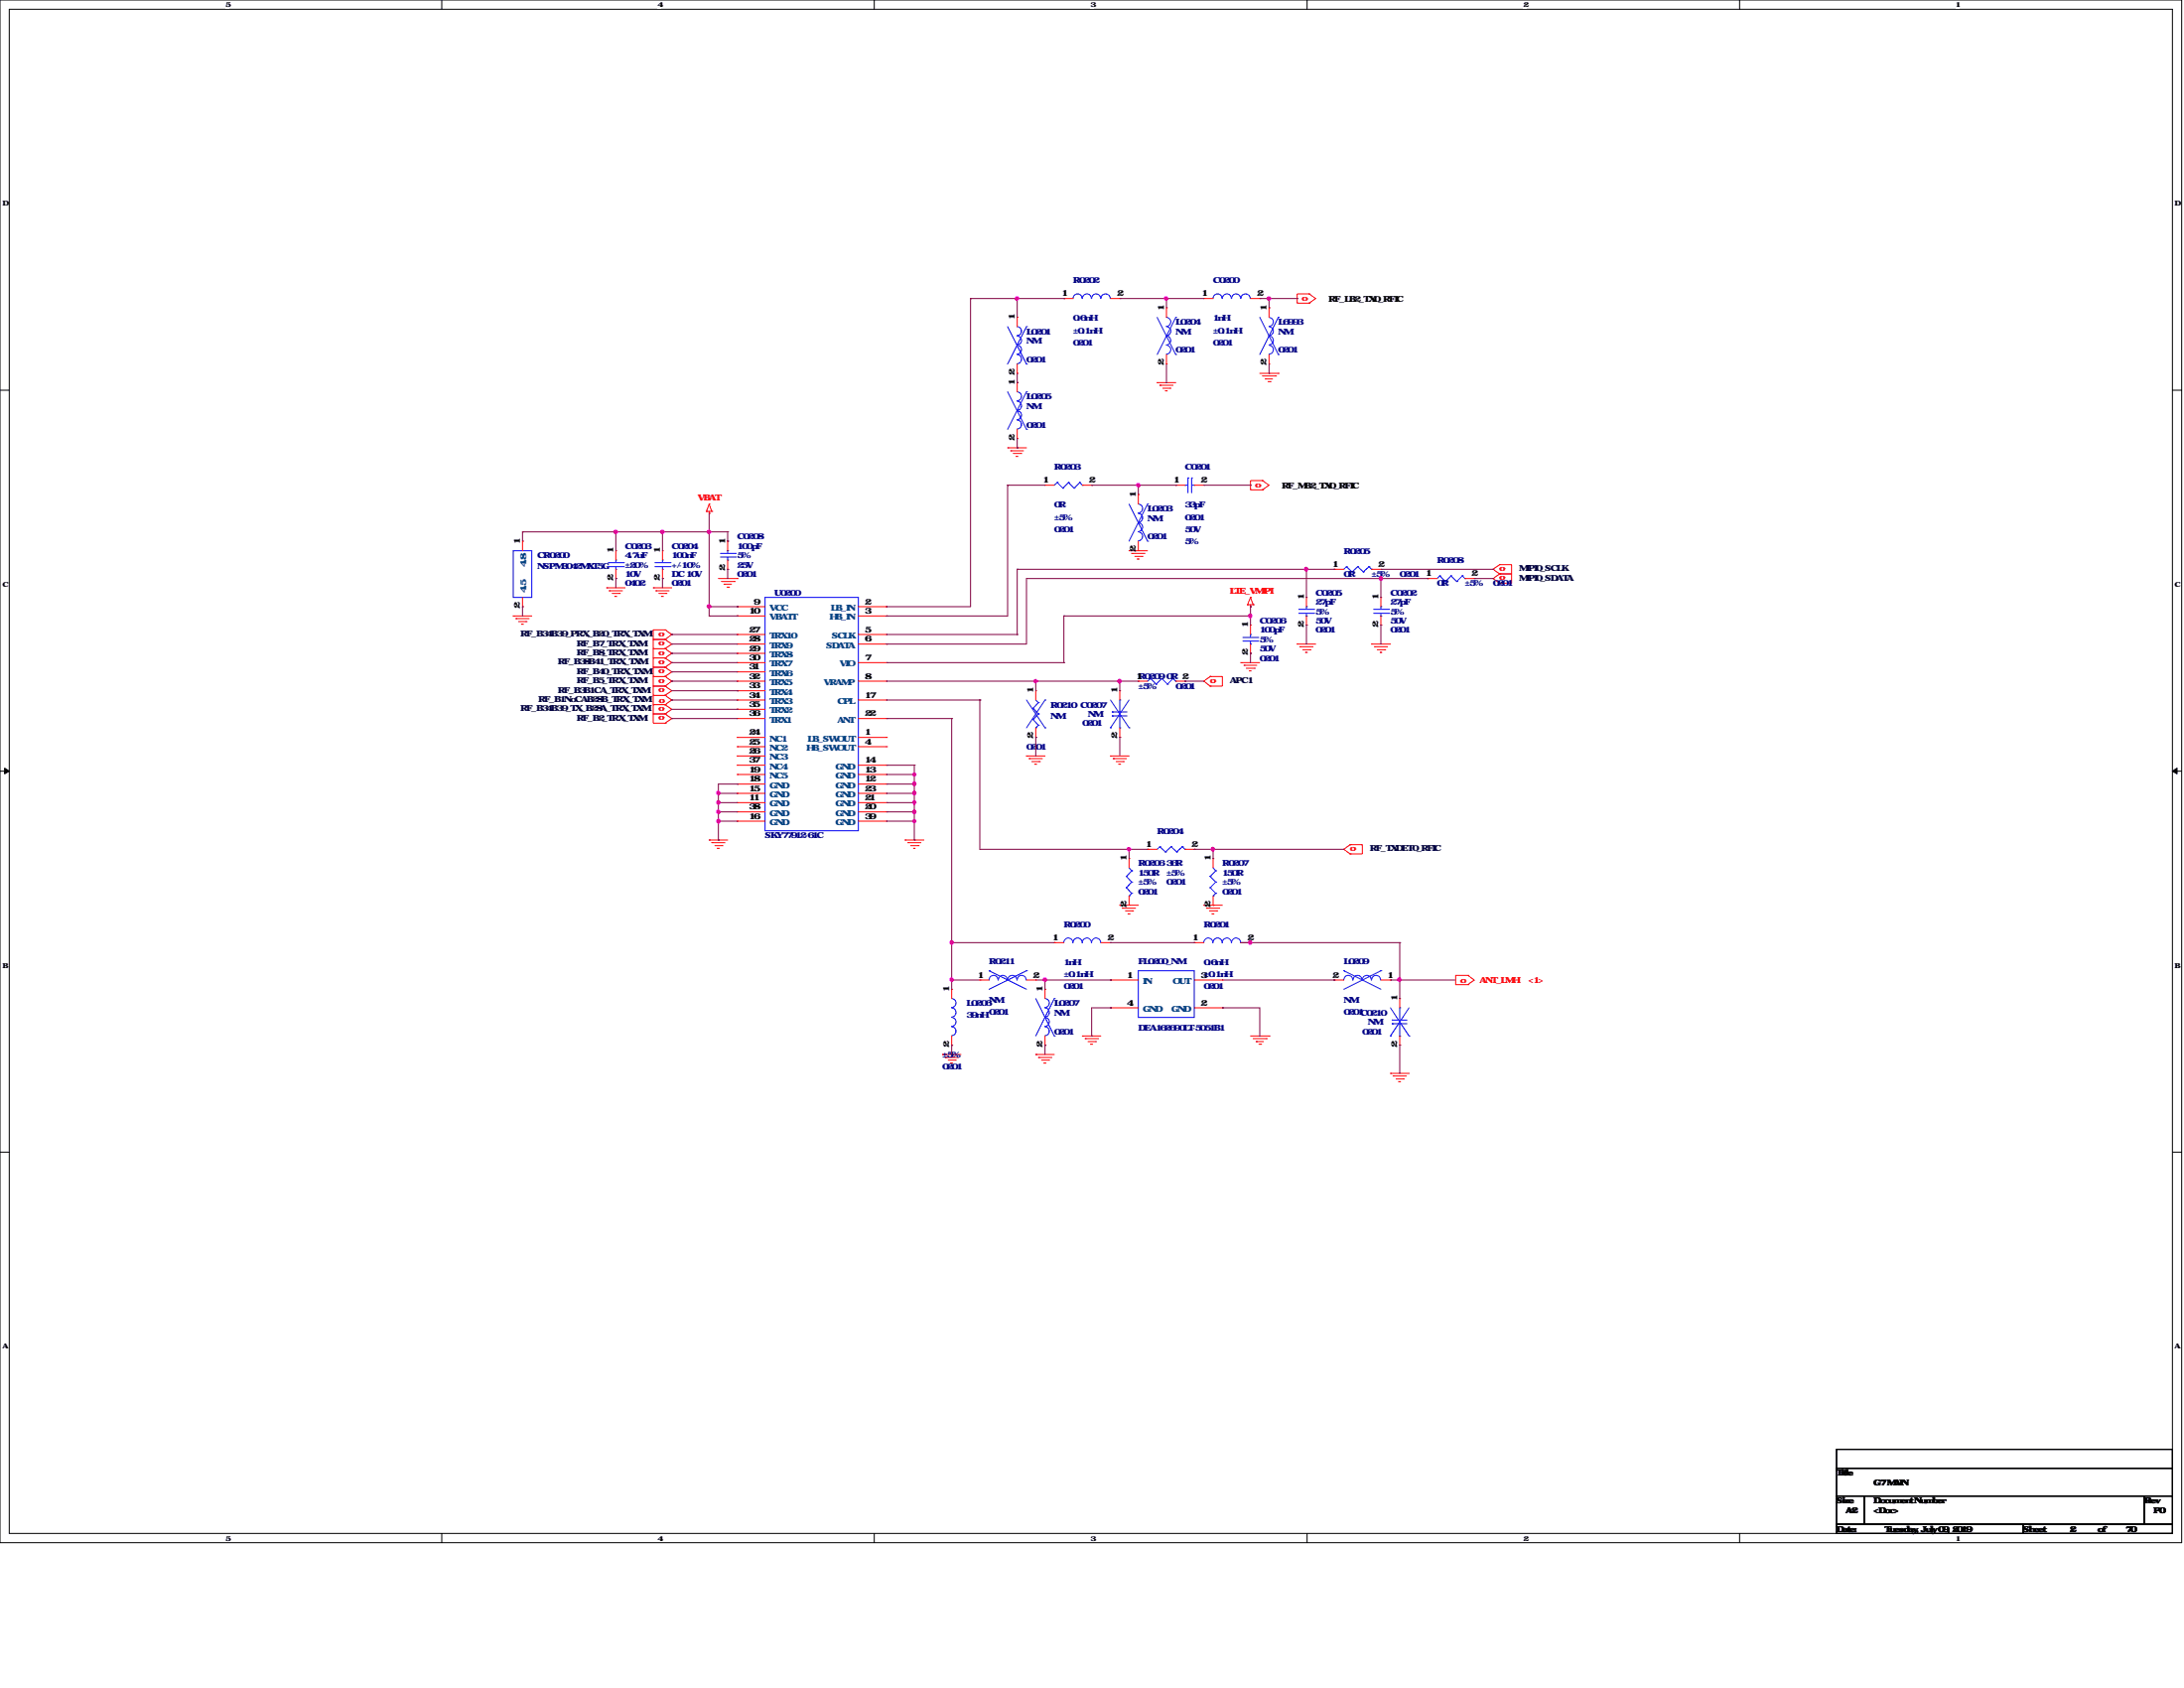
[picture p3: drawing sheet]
<svg xmlns="http://www.w3.org/2000/svg" width="279mm" height="216mm" viewBox="0 0 279 216" stroke-linecap="round" stroke-linejoin="round" font-family="sans-serif">
<path d="M0 0h279.1v197.3h-279.1zM1.2 1.2h276.7v194.9h-276.7z" fill="none" stroke="#000" stroke-width=".13"/>
<g fill="#fff">
<path d="M28.8 .1h.5v1h-.5z"/>
<path d="M28.8 196.3h.5v.9h-.5z"/>
</g>
<path d="M56.5 0v1.2M56.5 196.1v1.2" fill="none" stroke="#000" stroke-width=".13"/>
<g fill="#fff">
<path d="M84.2 .1h.4v1h-.4z"/>
<path d="M84.2 196.3h.4v.9h-.4z"/>
</g>
<path d="M111.8 0v1.2M111.8 196.1v1.2" fill="none" stroke="#000" stroke-width=".13"/>
<g fill="#fff">
<path d="M139.5 .1h.5v1h-.5z"/>
<path d="M139.5 196.3h.5v.9h-.5z"/>
</g>
<path d="M167.2 0v1.2M167.2 196.1v1.2" fill="none" stroke="#000" stroke-width=".13"/>
<g fill="#fff">
<path d="M194.9 .1h.4v1h-.4z"/>
<path d="M194.9 196.3h.4v.9h-.4z"/>
</g>
<path d="M222.5 0v1.2M222.5 196.1v1.2" fill="none" stroke="#000" stroke-width=".13"/>
<g fill="#fff">
<path d="M250.2 .1h.5v1h-.5z"/>
<path d="M250.2 196.3h.5v.9h-.5z"/>
<path d="M.3 25.5h.6v1h-.6z"/>
<path d="M278.2 25.5h.6v1h-.6z"/>
<path d="M.3 74.3h.6v.9h-.6z"/>
<path d="M278.2 74.3h.6v.9h-.6z"/>
</g>
<path d="M0 49.9h1.2M277.9 49.9h1.2" fill="none" stroke="#000" stroke-width=".13"/>
<g fill="#fff">
<path d="M.3 123h.5v1h-.5z"/>
<path d="M278.2 123h.6v1h-.6z"/>
</g>
<path d="M0 98.6h1.2M277.9 98.6h1.2" fill="none" stroke="#000" stroke-width=".13"/>
<path d="M.6 98.3l.6 .3-.6 .4zM277.9 98.6l.6-.3v.7z" fill="#000" stroke="#000" stroke-width=".13"/>
<g fill="#fff">
<path d="M.3 171.7h.5v1h-.5z"/>
<path d="M278.2 171.7h.6v1h-.6z"/>
</g>
<path d="M0 147.4h1.2M277.9 147.4h1.2M234.9 185.4h43v2.4h-43zM234.9 187.8h43v3.5h-43zM234.9 191.3h3.6v3.6h-3.6zM234.9 194.9h23.9v1.2h-23.9zM238.5 191.3h35.8v3.6h-35.8zM258.8 194.9h19.1v1.2h-19.1zM274.3 191.3h3.6v3.6h-3.6z" fill="none" stroke="#000" stroke-width=".13"/>
<g fill="none" stroke="#f00" stroke-width=".13">
<path d="M136.1 38.2h.1M136.1 38.2h1.2M142.1 38.2h1.2M143.3 38.2h.1M149.2 39.4h.1M149.2 39.4v1.2M154 38.2h.1M154 38.2h1.2M160 38.2h1.2M161.2 38.2h.1M162.3 39.4h.1M162.3 39.4v1.2"/>
<path d="M167.5 37.6h.1M167.5 38.8h.1M167.5 37.6h-1.6v1.2h1.6M167.5 37.6l.8 .6-.8 .6M128.9 57.3h.1M128.9 57.3h2.4M129.3 57.7h.1M129.3 57.7h1.6M129.6 58h1M130 58.4h.1M130 58.4h.2M130.1 40.6h.1"/>
<path d="M130.1 47.8h.1M130.1 48.9h.1M130.1 56.1h.1M130.1 40.6v1.2M130.1 46.6v1.2M130.1 48.9v1.2M130.1 54.9v1.2M130.6 58h.1M148 48.9h.1M148 48.9h2.4M148.4 49.3h.1M148.4 49.3h1.7"/>
<path d="M148.8 49.7h.9M149.1 50h.1M149.1 50h.3M149.2 46.6h.1M149.2 45.3v1.3M149.7 49.7h.1M161.2 47.8h2.3M161.5 48.1h1.7M161.9 48.5h.1M161.9 48.5h.9M162.2 48.8h.3M162.3 46.6h.1"/>
<path d="M162.3 45.3v1.3M162.5 48.8h.1M163.2 48.1h.1M163.5 47.8h.1M65.7 78.8h.1M65.7 78.8h2.3M66 79.1h.1M66 79.1h1.7M66.4 79.5h.9M66.7 79.8h.1M66.7 79.8h.3M66.8 69.2h.1"/>
<path d="M66.8 77.6h.1M66.8 69.2v1.2M66.8 76.4v1.2M67.3 79.5h.1M77.6 75.2h.1M77.6 75.2h2.4M77.9 75.6h.1M77.9 75.6h1.7M78.3 75.9h.9M78.7 76.3h.1M78.7 76.3h.2M78.8 70.4h.1"/>
<path d="M78.8 74h.1M78.8 70.4v1.2M78.8 72.8v1.2M79.2 75.9h.1M83.6 75.2h.1M83.6 75.2h2.3M83.9 75.6h.1M83.9 75.6h1.7M84.3 75.9h.9M84.6 76.3h.1M84.6 76.3h.3M84.8 70.4h.1"/>
<path d="M84.8 74h.1M84.8 70.4v1.2M84.8 72.8v1.2M85.2 75.9h.1M90.4 65.4h.1M90.4 65.4h.7M90.7 65.7h.1M90.7 64.5h.1M90.7 65.4v.3M90.7 64.5l.4 .9M90.7 64.5l-.3 .9M91.1 65.4h.1"/>
<path d="M91.9 74h2.4M92.3 74.4h1.6M92.6 74.7h.1M92.6 74.7h1M93 75.1h.2M93.1 69.2h.1M93.1 72.8h.1M93.1 69.2v1.2M93.1 71.6v1.2M93.2 75.1h.1M93.9 74.4h.1M94.3 74h.1"/>
<path d="M94.3 77.6h.1M94.3 78.8h.1M94.3 78.8h3.6M94.3 77.6h3.6M109.8 78.8h3.6M109.8 77.6h3.6M113.4 77.6h.1M113.4 78.8h.1M133.7 62.1h.1M133.7 62.1h1.2M138.5 62.1h1.2M139.7 62.1h.1"/>
<path d="M144.4 70.4h.1M144.4 70.4h2.4M144.8 70.8h.1M144.8 70.8h1.7M145.2 71.2h.9M145.5 71.5h.1M145.5 71.5h.3M145.6 63.2h.1M145.6 70.4h.1M145.6 63.2v1.3M145.6 69.2v1.2M146.1 71.2h.1"/>
<path d="M150.4 62.1h.1M150.4 62.1h1.2M152.8 62.1h1.2M154 62.1h.1M159.6 77.3h.1M159.6 77.3h.7M160 77.6h.1M160 76.4h.1M160 80h.1M160 77.3v.3M160 80v1.2M160 76.4l.3 .9"/>
<path d="M160 76.4l-.4 .9M160.3 77.3h.1M161.5 61.5h.1M161.5 62.7h.1M161.5 61.5h-1.5v1.2h1.5M161.5 61.5l.8 .6-.8 .6M167.1 76.4h.1M167.1 80h.1M167.1 76.4v1.2M167.1 78.8v1.2M170.7 72.8h.1M170.7 72.8h1.2"/>
<path d="M175.5 72.8h1.2M176.7 72.8h.1M176.7 76.4h.1M176.7 80h.1M176.7 76.4v1.2M176.7 78.8v1.2M182.6 74h.1M182.6 74h1.3M187.4 74h1.2M188.6 74h.1M191.9 73.4h.1M191.9 72.2h.1"/>
<path d="M191.9 72.2h1.5v1.2h-1.5M191.9 74.6h.1M191.9 73.4h1.5v1.2h-1.5M191.9 72.2l-.9 .6 .9 .6M191.9 73.4l-.9 .6 .9 .6M85.1 92.5h.1M85.1 91.3h.1M85.1 91.3h-1.5v1.2h1.5M85.1 88.9h.1M85.1 87.8h.1M85.1 87.8h-1.5v1.1h1.5M85.1 86.5h.1"/>
<path d="M85.1 86.5h-1.5v1.3h1.5M85.1 90.1h.1M85.1 88.9h-1.5v1.2h1.5M85.1 90.1h-1.5v1.2h1.5M85.1 85.3h.1M85.1 84.2h.1M85.1 84.2h-1.5v1.1h1.5M85.1 85.3h-1.5v1.2h1.5M85.1 83h.1M85.1 83h-1.5v1.2h1.5M85.1 81.8h.1M85.1 81.8h-1.5v1.2h1.5"/>
<path d="M85.1 80.6h.1M85.1 80.6h-1.5v1.2h1.5M85.1 91.3l.8 .6-.8 .6M85.1 87.8l.8 .5-.8 .6M85.1 86.5l.8 .6-.8 .7M85.1 88.9l.8 .6-.8 .6M85.1 90.1l.8 .6-.8 .6M85.1 84.2l.8 .6-.8 .5M85.1 85.3l.8 .6-.8 .6M85.1 83l.8 .6-.8 .6M85.1 81.8l.8 .6-.8 .6M85.1 80.6l.8 .6-.8 .6"/>
<path d="M94.3 90.7h.1M94.3 91.9h.1M94.3 87.1h.1M94.3 81.2h.1M94.3 83.6h.1M94.3 85.9h.1M94.3 97.9h.1M94.3 99.1h.1M94.3 94.3h.1M94.3 95.5h.1M94.3 96.7h.1M94.3 82.4h.1"/>
<path d="M94.3 84.8h.1M94.3 88.3h.1M94.3 89.5h.1M94.3 84.8h3.6M94.3 82.4h3.6M94.3 96.7h3.6M94.3 87.1h3.6M94.3 90.7h3.6M94.3 91.9h3.6M94.3 99.1h3.6M94.3 81.2h3.6M94.3 83.6h3.6"/>
<path d="M94.3 85.9h3.6M94.3 97.9h3.6M94.3 94.3h3.6M94.3 95.5h3.6M94.3 89.5h3.6M94.3 88.3h3.6M109.8 84.8h3.6M109.8 82.4h3.6M109.8 87.1h3.6M109.8 91.9h3.6M109.8 99.1h3.6M109.8 81.2h3.6"/>
<path d="M109.8 97.9h3.6M109.8 94.3h3.6M109.8 95.5h3.6M109.8 89.5h3.6M113.4 99.1h.1M113.4 84.8h.1M113.4 87.1h.1M113.4 94.3h.1M113.4 95.5h.1M113.4 81.2h.1M113.4 82.4h.1M113.4 89.5h.1"/>
<path d="M113.4 97.9h.1M113.4 91.9h.1M131.3 96.7h.1M131.3 96.7h2.4M131.7 97h.1M131.7 97h1.6M132 97.4h1M132.4 97.7h.1M132.4 97.7h.2M132.5 88.3h.1M132.5 94.3h.1M132.5 88.3v1.2"/>
<path d="M132.5 93.1v1.2M133 97.4h.1M142.1 96.7h.1M142.1 96.7h2.3M142.4 97h.1M142.4 97h1.7M142.8 97.4h.9M143.1 97.7h.1M143.1 97.7h.3M143.3 88.3h.1M143.3 94.3h.1M143.3 88.3v1.2"/>
<path d="M143.3 93.1v1.2M143.7 97.4h.1M145.6 87.1h.1M145.6 87.1h1.2M150.4 87.1h1.2M151.6 87.1h.1M154.8 87.8h.1M154.8 86.5h.1M154.8 86.5h1.6v1.3h-1.6M154.8 86.5l-.8 .6 .8 .7M158.7 84.8h.1M158.7 84.8h2.5"/>
<path d="M159.1 85.1h.1M159.1 85.1h1.7M159.5 85.5h.9M159.9 85.8h.1M159.9 85.8h.2M160 83.6h.1M160 82.4v1.2M160.4 85.5h.1M165.9 82.4h.1M165.9 82.4h2.4M166.3 82.7h.1M166.3 82.7h1.7"/>
<path d="M166.7 83.1h.9M167 83.4h.1M167 83.4h.3M167.6 83.1h.1M175.5 82.4h.1M175.5 82.4h2.4M175.9 82.7h.1M175.9 82.7h1.6M176.2 83.1h1M176.6 83.4h.1M176.6 83.4h.2M177.2 83.1h.1"/>
<path d="M90.7 107.4h.1M90.7 107.4h2.4M91.1 107.8h.1M91.1 107.8h1.7M91.4 108.2h1M91.8 108.5h.1M91.8 108.5h.2M92.4 108.2h.1M94.3 102.7h.1M94.3 101.5h.1M94.3 100.3h.1M94.3 103.8h.1"/>
<path d="M94.3 105h.1M94.3 102.7h3.6M94.3 100.3h3.6M94.3 101.5h3.6M94.3 103.8h3.6M94.3 105h3.6M109.8 102.7h3.6M109.8 100.3h3.6M109.8 101.5h3.6M109.8 103.8h3.6M109.8 105h3.6M113.4 100.3h.1"/>
<path d="M113.4 102.7h.1M113.4 105h.1M113.4 103.8h.1M113.4 101.5h.1M115.8 107.4h.1M115.8 107.4h2.4M116.2 107.8h.1M116.2 107.8h1.6M116.5 108.2h1M116.9 108.5h.1M116.9 108.5h.2M117.5 108.2h.1"/>
<path d="M143.3 115.8h.1M143.3 115.8h2.3M143.6 116.2h.1M143.6 116.2h1.7M144 116.5h.9M144.3 116.9h.1M144.3 116.9h.3M144.4 109.8h.1M144.4 115.8h.1M144.4 109.8v1.2M144.4 114.6v1.2M144.9 116.5h.1"/>
<path d="M146.8 108.6h.1M146.8 108.6h1.2M151.6 108.6h1.2M152.8 108.6h.1M154 115.8h.1M154 115.8h2.4M154.3 116.2h.1M154.3 116.2h1.7M154.7 116.5h1M155.1 116.9h.1M155.1 116.9h.2M155.2 109.8h.1"/>
<path d="M155.2 115.8h.1M155.2 109.8v1.2M155.2 114.6v1.2M155.7 116.5h.1M172.7 109.2h.1M172.7 108h.1M172.7 108h1.6v1.2h-1.6M172.7 108l-.8 .6 .8 .6M120.6 134.9h.1M120.6 134.9h2.3M120.9 135.3h.1M120.9 135.3h1.7"/>
<path d="M121.3 135.6h.9M121.6 136h.1M121.6 136h.3M121.8 126.5h.1M121.8 133.7h.1M121.8 126.5v1.2M121.8 132.5v1.2M122.2 135.6h.1M125.3 125.3h.1M125.3 125.3h1.2M131.3 125.3h1.2M132.5 134.9h.1"/>
<path d="M132.5 125.3h.1M132.5 134.9h2.4M132.8 135.3h.1M132.8 135.3h1.7M133.2 135.6h1M133.6 136h.1M133.6 136h.2M133.7 126.5h.1M133.7 133.7h.1M133.7 126.5v1.2M133.7 132.5v1.2M134.2 135.6h.1"/>
<path d="M134.9 120.6h.1M134.9 120.6h1.2M138.5 132.5h.1M138.5 132.5h2.3M138.8 132.8h.1M138.8 132.8h1.7M139.2 133.2h.9M139.5 133.6h.1M139.5 133.6h.3M140.1 133.2h.1M140.8 120.6h1.3M142.1 125.3h.1"/>
<path d="M142.1 128.9h.1M142.1 120.6h.1M142.1 125.3h3.5M142.1 128.9h3.5M152.8 120.6h.1M152.8 125.3h3.6M152.8 128.9h3.6M152.8 120.6h1.2M156.4 128.9h.1M156.4 125.3h.1M158.7 120.6h1.3M160 120.6h.1"/>
<path d="M160 132.5h2.3M160.3 132.8h1.7M160.7 133.2h.1M160.7 133.2h.9M161 133.6h.3M161.3 133.6h.1M162 132.8h.1M162.3 132.5h.1M170.7 125.3h.1M170.7 125.3h1.2M176.7 125.3h1.2M177.9 137.3h.1"/>
<path d="M177.9 125.3h.1M177.9 137.3h2.4M178.2 137.6h.1M178.2 137.6h1.7M178.6 138h.9M178.9 138.3h.1M178.9 138.3h.3M179.1 127.7h.1M179.1 133.7h.1M179.1 127.7v1.2M179.1 132.5v1.2M179.5 138h.1"/>
<path d="M187.8 124.8h.1M187.8 125.9h.1M187.8 124.8h-1.6v1.1h1.6M187.8 124.8l.8 .5-.8 .6"/>
</g>
<g fill="none" stroke="#00f" stroke-width=".13">
<path d="M138.4 38.2a.57 .57 0 0 0-.5-.6 .57 .57 0 0 0-.6 .6M139.6 38.2a.57 .57 0 0 0-.6-.6 .57 .57 0 0 0-.5 .6M140.8 38.2a.57 .57 0 0 0-.6-.6 .57 .57 0 0 0-.5 .6M142 38.2a.59 .59 0 0 0-.6-.6 .59 .59 0 0 0-.6 .6M156.3 38.2a.57 .57 0 0 0-.5-.6 .57 .57 0 0 0-.6 .6M157.5 38.2a.57 .57 0 0 0-.6-.6 .57 .57 0 0 0-.5 .6M158.7 38.2a.57 .57 0 0 0-.6-.6 .57 .57 0 0 0-.5 .6M159.9 38.2a.59 .59 0 0 0-.6-.6 .59 .59 0 0 0-.5 .6M128.9 41.8l2.4 4.8M128.9 50.1l2.4 4.8M130.1 41.8a.57 .57 0 0 1 .6 .6 .57 .57 0 0 1-.6 .5M130.1 43a.57 .57 0 0 1 .6 .5 .57 .57 0 0 1-.6 .6"/>
<path d="M130.1 44.2a.57 .57 0 0 1 .6 .5 .57 .57 0 0 1-.6 .6M130.1 45.3a.59 .59 0 0 1 .6 .6 .59 .59 0 0 1-.6 .6M130.1 50.1a.57 .57 0 0 1 .6 .6 .57 .57 0 0 1-.6 .6M130.1 51.3a.59 .59 0 0 1 .6 .6 .59 .59 0 0 1-.6 .6M130.1 52.5a.57 .57 0 0 1 .6 .6 .57 .57 0 0 1-.6 .6M130.1 53.7a.57 .57 0 0 1 .6 .6 .57 .57 0 0 1-.6 .6M131.3 41.8h.1M131.3 46.6h.1M131.3 50.1h.1M131.3 54.9h.1M131.3 41.8l-2.4 4.8M131.3 50.1l-2.4 4.8"/>
<path d="M148 40.6l2.4 4.7M149.2 40.6a.57 .57 0 0 1 .6 .6 .57 .57 0 0 1-.6 .5M149.2 41.8a.57 .57 0 0 1 .6 .6 .57 .57 0 0 1-.6 .5M149.2 43a.57 .57 0 0 1 .6 .5 .57 .57 0 0 1-.6 .6M149.2 44.2a.57 .57 0 0 1 .6 .5 .57 .57 0 0 1-.6 .6M150.4 40.6h.1M150.4 45.3h.1M150.4 40.6l-2.4 4.7M161.2 40.6l2.3 4.7M162.3 40.6a.57 .57 0 0 1 .6 .6 .57 .57 0 0 1-.6 .5M162.3 41.8a.57 .57 0 0 1 .6 .6 .57 .57 0 0 1-.6 .5M162.3 43a.57 .57 0 0 1 .6 .5 .57 .57 0 0 1-.6 .6"/>
<path d="M162.3 44.2a.57 .57 0 0 1 .6 .5 .57 .57 0 0 1-.6 .6M163.5 40.6h.1M163.5 45.3h.1M163.5 40.6l-2.3 4.7M65.7 70.4h2.3v6h-2.3zM77.8 72h2M77.8 72.5h2M78.8 71.6h.1M78.8 72.8h.1M78.8 71.6v.4M78.8 72.5v.3M79.8 72h.1"/>
<path d="M79.8 72.5h.1M83.8 72h1.9M83.8 72.5h1.9M84.8 71.6h.1M84.8 72.8h.1M84.8 71.6v.4M84.8 72.5v.3M85.7 72h.1M85.7 72.5h.1M92.2 70.8h1.9M92.2 71.2h1.9M93.1 70.4h.1"/>
<path d="M93.1 71.6h.1M93.1 70.4v.4M93.1 71.2v.4M94.1 70.8h.1M94.1 71.2h.1M97.9 76.4h11.9v29.9h-11.9zM135.3 61.7h.1M135.3 61.7l-.4 .4M135.3 61.7l.7 .7M136 62.4h.1M136.7 61.7h.1M136.7 61.7l-.7 .7"/>
<path d="M136.7 61.7l.7 .7M137.4 62.4h.1M138.1 61.7h.1M138.1 61.7l-.7 .7M138.1 61.7l.4 .4M138.5 62.1h.1M144.4 64.5l2.4 4.7M145.6 64.5a.57 .57 0 0 1 .6 .5 .57 .57 0 0 1-.6 .6M145.6 65.7a.57 .57 0 0 1 .6 .5 .57 .57 0 0 1-.6 .6M145.6 66.8a.57 .57 0 0 1 .6 .6 .57 .57 0 0 1-.6 .6M145.6 68a.57 .57 0 0 1 .6 .6 .57 .57 0 0 1-.6 .6M146.8 64.5h.1"/>
<path d="M146.8 69.2h.1M146.8 64.5l-2.4 4.7M151.6 62.1h.1M151.6 62.1h.4M152 61.1h.1M152 61.1v1.9M152.4 61.1h.1M152.4 61.1v1.9M152.4 62.1h.4M152.8 62.1h.1M166.2 77.9h1.9M166.2 78.4h1.9"/>
<path d="M167.1 77.6h.1M167.1 78.8h.1M167.1 77.6v.3M167.1 78.4v.4M168.1 77.9h.1M168.1 78.4h.1M172.3 72.5h.1M172.3 72.5l-.4 .3M172.3 72.5l.7 .7M173 73.2h.1M173.7 72.5h.1M173.7 72.5l-.7 .7"/>
<path d="M173.7 72.5l.7 .7M174.4 73.2h.1M175.1 72.5h.1M175.1 72.5l-.7 .7M175.1 72.5l.4 .3M175.5 72.8h.1M175.7 77.9h1.9M175.7 78.4h1.9M176.7 77.6h.1M176.7 78.8h.1M176.7 77.6v.3M176.7 78.4v.4"/>
<path d="M177.6 77.9h.1M177.6 78.4h.1M184.2 73.7h.1M184.2 73.7l-.3 .3M184.2 73.7l.7 .7M184.9 74.4h.1M185.6 73.7h.1M185.6 73.7l-.7 .7M185.6 73.7l.8 .7M186.4 74.4h.1M187.1 73.7h.1M187.1 73.7l-.7 .7"/>
<path d="M187.1 73.7l.3 .3M187.4 74h.1M131.3 89.5l2.4 3.6M132.2 90.6h.1M132.2 92h.1M132.2 90.6l.6 .7M132.2 92l.6 .8M132.5 93.1h.1M132.5 89.5l.3 .4M132.8 89.9h.1M132.8 91.3h.1M132.8 92.8h.1"/>
<path d="M132.8 89.9l-.6 .7M132.8 91.3l-.6 .7M132.8 92.8l-.3 .3M133.7 89.5h.1M133.7 93.1h.1M133.7 89.5l-2.4 3.6M142.1 93.1h.1M142.1 89.5l2.3 3.6M142.3 91.1h.1M142.3 91.6h.1M142.3 91.1h1.9M142.3 91.6h1.9"/>
<path d="M143.3 89.5h.1M143.3 93.1h.1M143.3 89.5v1.6M143.3 91.6v1.5M144.4 93.1h.1M144.4 89.5l-2.3 3.6M147.2 86.8h.1M147.2 86.8l-.4 .3M147.2 86.8l.7 .7M147.9 87.5h.1M148.6 86.8h.1M148.6 86.8l-.7 .7"/>
<path d="M148.6 86.8l.8 .7M149.4 87.5h.1M150.1 86.8h.1M150.1 86.8l-.7 .7M150.1 86.8l.3 .3M150.4 87.1h.1M159 81.5h1.9M159 82h1.9M160 81.2h.1M160 82.4h.1M160 81.2v.3M160 82v.4"/>
<path d="M160.9 81.5h.1M160.9 82h.1M144.1 112.1h.1M144.1 113.5h.1M144.1 112.1l.7 .7M144.1 113.5l.7 .8M144.4 114.6h.1M144.4 111l.4 .4M144.8 111.4h.1M144.8 112.8h.1M144.8 114.3h.1M144.8 111.4l-.7 .7"/>
<path d="M144.8 112.8l-.7 .7M144.8 114.3l-.4 .3M148.4 108.3h.1M148.4 108.3l-.4 .3M148.4 108.3l.7 .7M149.1 109h.1M149.8 108.3h.1M149.8 108.3l-.7 .7M149.8 108.3l.7 .7M150.5 109h.1M151.3 108.3h.1M151.3 108.3l-.8 .7"/>
<path d="M151.3 108.3l.3 .3M151.6 108.6h.1M154.8 112.1h.1M154.8 113.5h.1M154.8 112.1l.7 .7M154.8 113.5l.7 .8M155.2 114.6h.1M155.2 111l.3 .4M155.5 111.4h.1M155.5 112.8h.1M155.5 114.3h.1M155.5 111.4l-.7 .7"/>
<path d="M155.5 112.8l-.7 .7M155.5 114.3l-.3 .3M121.8 127.7a.57 .57 0 0 1 .5 .6 .57 .57 0 0 1-.6 .6M121.8 128.9a.59 .59 0 0 1 .5 .6 .59 .59 0 0 1-.6 .6M121.8 130.1a.57 .57 0 0 1 .5 .6 .57 .57 0 0 1-.6 .6M121.8 131.3a.57 .57 0 0 1 .5 .6 .57 .57 0 0 1-.6 .6M126.5 124.2h.1M126.5 124.2l4.8 2.3M127.7 125.3a.57 .57 0 0 0-.6-.5 .57 .57 0 0 0-.6 .5M128.9 125.3a.57 .57 0 0 0-.6-.5 .57 .57 0 0 0-.6 .5M130.1 125.3a.59 .59 0 0 0-.6-.5 .59 .59 0 0 0-.6 .5M131.3 125.3a.57 .57 0 0 0-.6-.5 .57 .57 0 0 0-.6 .5"/>
<path d="M131.3 124.2h.1M131.3 124.2l-4.8 2.3M132.5 127.7l2.4 4.8M133.7 127.7a.57 .57 0 0 1 .5 .6 .57 .57 0 0 1-.5 .6M133.7 128.9a.59 .59 0 0 1 .5 .6 .59 .59 0 0 1-.5 .6M133.7 130.1a.57 .57 0 0 1 .5 .6 .57 .57 0 0 1-.5 .6M133.7 131.3a.57 .57 0 0 1 .5 .6 .57 .57 0 0 1-.5 .6M134.9 127.7h.1M134.9 132.5h.1M134.9 127.7l-2.4 4.8M137.2 120.6a.57 .57 0 0 0-.5-.6 .57 .57 0 0 0-.6 .6M138.4 120.6a.57 .57 0 0 0-.5-.6 .57 .57 0 0 0-.6 .6"/>
<path d="M139.6 120.6a.57 .57 0 0 0-.6-.6 .57 .57 0 0 0-.5 .6M140.8 120.6a.57 .57 0 0 0-.6-.6 .57 .57 0 0 0-.5 .6M145.6 124.2h7.2v5.9h-7.2zM155.2 120.6a.57 .57 0 0 0-.6-.6 .57 .57 0 0 0-.6 .6M156.3 120.6a.57 .57 0 0 0-.5-.6 .57 .57 0 0 0-.6 .6M157.5 120.6a.57 .57 0 0 0-.6-.6 .57 .57 0 0 0-.5 .6M158.7 120.6a.57 .57 0 0 0-.6-.6 .57 .57 0 0 0-.5 .6M171.9 124.2h.1M171.9 124.2l4.8 2.3M173.1 125.3a.57 .57 0 0 0-.6-.5 .57 .57 0 0 0-.6 .5M174.2 125.3a.57 .57 0 0 0-.5-.5 .57 .57 0 0 0-.6 .5M175.4 125.3a.57 .57 0 0 0-.5-.5 .57 .57 0 0 0-.6 .5"/>
<path d="M176.6 125.3a.57 .57 0 0 0-.6-.5 .57 .57 0 0 0-.5 .5M176.7 124.2h.1M176.7 124.2l-4.8 2.3M177.9 132.5h.1M177.9 128.9l2.4 3.6M178.1 130.5h.1M178.1 130.9h.1M178.1 130.5h1.9M178.1 130.9h1.9M179.1 128.9h.1M179.1 132.5h.1M179.1 128.9v1.6"/>
<path d="M179.1 130.9v1.6M180.3 132.5h.1M180.3 128.9l-2.4 3.6"/>
</g>
<g fill="none" stroke="#800040" stroke-width=".13">
<path d="M124.2 38.2h.1M124.2 38.2v39.4h-10.8M124.2 38.2h11.9M130.1 38.2h.1M130.1 38.2v2.4M136.1 38.2h.1M143.3 38.2h10.7M149.2 38.2h.1M149.2 38.2v1.2M161.2 38.2h4.7M162.3 38.2h.1M162.3 38.2v1.2"/>
<path d="M165.9 38.2h.1M130.1 48.9h.1M130.1 57.3h.1M130.1 47.8v1.1M130.1 56.1v1.2M149.2 48.9h.1M149.2 46.6v2.3M162.3 47.8h.1M162.3 46.6v1.2M66.8 68h.1M66.8 77.6h.1M66.8 68v1.2"/>
<path d="M66.8 77.6v1.2M66.8 68h26.3M78.8 68h.1M78.8 74h.1M78.8 68v2.4M78.8 74v1.2M84.8 68h.1M84.8 74h.1M84.8 68v2.4M84.8 74v1.2M90.7 68h.1M90.7 78.8h.1"/>
<path d="M90.7 65.7v13.1M90.7 78.8h3.6M90.7 77.6h3.6M93.1 72.8h.1M93.1 68h.1M93.1 69.2h.1M93.1 68v1.2M93.1 72.8v1.2M94.3 77.6h.1M94.3 78.8h.1M113.4 77.6h.1M113.4 78.8h.1"/>
<path d="M128.9 62.1h.1M128.9 62.1h4.8M128.9 62.1v16.7h-15.5M130.1 72.8h.1M130.1 72.8v8.4M130.1 72.8h40.6M131.3 74h.1M131.3 74h51.3M131.3 74v8.4h-17.9M136.1 78.8h.1M136.1 78.8h23.9M136.1 78.8v6"/>
<path d="M139.7 62.1h.1M139.7 62.1h10.7M145.6 62.1h.1M145.6 62.1v1.1M150.4 62.1h.1M154 62.1h6M160 77.6h.1M160 78.8h.1M160 62.1h.1M160 77.6v2.4M167.1 72.8h.1M167.1 80h.1"/>
<path d="M167.1 72.8v3.6M167.1 80v2.4M170.7 72.8h.1M176.7 74h.1M176.7 80h.1M176.7 72.8h14.3M176.7 74v2.4M176.7 80v2.4M182.6 74h.1M188.6 74h2.4M191 72.8h.1M191 74h.1"/>
<path d="M85.9 91.9h.1M85.9 87.1h.1M85.9 84.8h.1M85.9 85.9h.1M85.9 83.6h.1M85.9 82.4h.1M85.9 81.2h.1M85.9 89.5h.1M85.9 81.2h8.4M85.9 82.4h8.4M85.9 84.8h8.4M85.9 87.1h8.4"/>
<path d="M85.9 89.5h8.4M85.9 91.9h8.4M85.9 85.9h8.4M85.9 83.6h8.4M85.9 88.3h8.4M85.9 90.7h8.4M94.3 88.3h.1M94.3 90.7h.1M113.4 82.4h.1M113.4 81.2h16.7M113.4 84.8h22.7M113.4 87.1h32.2"/>
<path d="M113.4 89.5h11.9M113.4 91.9h8.4M113.4 97.9h3.6M113.4 99.1h3.6M117 97.9h.1M117 99.1h.1M117 97.9v9.5M121.8 91.9h.1M121.8 91.9v34.6M125.3 89.5h.1M125.3 89.5v19.1M130.1 81.2h.1"/>
<path d="M132.5 87.1h.1M132.5 94.3h.1M132.5 87.1v1.2M132.5 94.3v2.4M136.1 84.8h.1M143.3 87.1h.1M143.3 94.3h.1M143.3 87.1v1.2M143.3 94.3v2.4M151.6 87.1h.1M151.6 87.1h2.4M160 83.6h.1"/>
<path d="M160 83.6v1.2M91.9 101.5h.1M91.9 102.7h.1M91.9 103.8h.1M91.9 105h.1M91.9 107.4h.1M91.9 101.5h2.4M91.9 102.7h2.4M91.9 103.8h2.4M91.9 105h2.4M94.3 100.3h.1M94.3 100.3h-2.4v7.1"/>
<path d="M113.4 100.3h3.6M113.4 101.5h3.6M113.4 102.7h3.6M113.4 103.8h3.6M113.4 105h3.6M117 100.3h.1M117 101.5h.1M117 102.7h.1M117 103.8h.1M117 105h.1M117 107.4h.1M125.3 108.6h.1"/>
<path d="M125.3 108.6h21.5M144.4 108.6h.1M144.4 108.6v1.2M152.8 108.6h.1M152.8 108.6h19.1M155.2 108.6h.1M155.2 108.6v1.2M121.8 120.6h.1M121.8 125.3h.1M121.8 133.7h.1M121.8 133.7v1.2M121.8 125.3h3.5"/>
<path d="M121.8 120.6h13.1M132.5 125.3h9.6M133.7 133.7h.1M133.7 125.3h.1M133.7 125.3v1.2M133.7 133.7v1.2M139.7 132.5h.1M142.1 128.9h.1M142.1 125.3h.1M142.1 128.9h-2.4v3.6M142.1 120.6h10.7M152.8 120.6h.1"/>
<path d="M156.4 128.9h.1M156.4 125.3h14.3M156.4 128.9h4.8v3.6M158.7 120.6h20.4M160 120.6h.1M161.2 132.5h.1M170.7 125.3h.1M177.9 125.3h8.3M179.1 125.3h.1M179.1 133.7h.1M179.1 120.6h.1M179.1 120.6v7.1"/>
<path d="M179.1 133.7v3.6"/>
</g>
<g fill="#f0f" stroke="#f0f" stroke-width=".13">
<circle cx="149.2" cy="38.2" r=".22"/>
<circle cx="145.6" cy="62.1" r=".22"/>
<circle cx="78.8" cy="68" r=".22"/>
<circle cx="84.7" cy="68" r=".22"/>
<circle cx="90.7" cy="77.6" r=".22"/>
<circle cx="90.7" cy="68" r=".22"/>
<circle cx="167.1" cy="72.8" r=".22"/>
<circle cx="176.6" cy="74" r=".22"/>
<circle cx="159.9" cy="78.8" r=".22"/>
<circle cx="144.4" cy="108.6" r=".22"/>
<circle cx="155.1" cy="108.6" r=".22"/>
<circle cx="121.7" cy="120.5" r=".22"/>
<circle cx="117" cy="99" r=".22"/>
<circle cx="117" cy="100.2" r=".22"/>
<circle cx="117" cy="101.4" r=".22"/>
<circle cx="91.9" cy="101.4" r=".22"/>
<circle cx="91.9" cy="102.6" r=".22"/>
<circle cx="91.9" cy="103.8" r=".22"/>
<circle cx="117" cy="102.6" r=".22"/>
<circle cx="117" cy="103.8" r=".22"/>
<circle cx="91.9" cy="105" r=".22"/>
<circle cx="117" cy="105" r=".22"/>
<circle cx="130.1" cy="38.2" r=".22"/>
<circle cx="143.2" cy="87.1" r=".22"/>
<circle cx="132.5" cy="87.1" r=".22"/>
<circle cx="133.7" cy="125.3" r=".22"/>
<circle cx="121.7" cy="125.3" r=".22"/>
<circle cx="179" cy="125.3" r=".22"/>
<circle cx="159.9" cy="120.5" r=".22"/>
<circle cx="162.3" cy="38.2" r=".22"/>
</g>
<g font-size="1.1">
<text x="129.8" y="40.9" transform="rotate(-90 129.8 40.9)">1</text>
<text x="135.8" y="37.9">1</text>
<text x="142.9" y="37.9">2</text>
<text x="148.9" y="39.8" transform="rotate(-90 148.9 39.8)">1</text>
<text x="153.8" y="37.9">1</text>
<text x="160.8" y="37.9">2</text>
<text x="162.1" y="39.8" transform="rotate(-90 162.1 39.8)">1</text>
<text x="170" y="38.6">RF_LB2_TX0_RFIC</text>
<text x="148.9" y="46.8" transform="rotate(-90 148.9 46.8)">2</text>
<text x="162.1" y="46.8" transform="rotate(-90 162.1 46.8)">2</text>
<text x="129.8" y="49.3" transform="rotate(-90 129.8 49.3)">1</text>
<text x="129.8" y="48" transform="rotate(-90 129.8 48)">2</text>
<text x="129.8" y="56.3" transform="rotate(-90 129.8 56.3)">2</text>
<text x="133.4" y="61.8">1</text>
<text x="139.3" y="61.8">2</text>
<text x="145.3" y="63.6" transform="rotate(-90 145.3 63.6)">1</text>
<text x="150.2" y="61.8">1</text>
<text x="153.6" y="61.8">2</text>
<text x="164" y="62.4">RF_MB2_TX0_RFIC</text>
<text x="66.5" y="69.6" transform="rotate(-90 66.5 69.6)">1</text>
<text x="78.5" y="70.8" transform="rotate(-90 78.5 70.8)">1</text>
<text x="84.5" y="70.8" transform="rotate(-90 84.5 70.8)">1</text>
<text x="92.8" y="69.6" transform="rotate(-90 92.8 69.6)">1</text>
<text x="145.3" y="70.7" transform="rotate(-90 145.3 70.7)">2</text>
<text x="66.5" y="77.8" transform="rotate(-90 66.5 77.8)">2</text>
<text x="78.5" y="74.3" transform="rotate(-90 78.5 74.3)">2</text>
<text x="84.5" y="74.3" transform="rotate(-90 84.5 74.3)">2</text>
<text x="92.8" y="73.1" transform="rotate(-90 92.8 73.1)">2</text>
<text x="96.4" y="77.3">9</text>
<text x="110.7" y="77.3">2</text>
<text x="166.8" y="76.7" transform="rotate(-90 166.8 76.7)">1</text>
<text x="170.5" y="72.5">1</text>
<text x="176.3" y="72.5">2</text>
<text x="176.4" y="76.7" transform="rotate(-90 176.4 76.7)">1</text>
<text x="182.4" y="73.7">1</text>
<text x="188.3" y="73.7">2</text>
<text x="95.8" y="80.9">27</text>
<text x="95.8" y="83.3">29</text>
<text x="95.8" y="78.5">10</text>
<text x="95.8" y="82.1">28</text>
<text x="110.7" y="78.5">3</text>
<text x="110.7" y="80.9">5</text>
<text x="110.7" y="82.1">6</text>
<text x="159.7" y="83.8" transform="rotate(-90 159.7 83.8)">2</text>
<text x="159.7" y="80.3" transform="rotate(-90 159.7 80.3)">1</text>
<text x="166.8" y="80.2" transform="rotate(-90 166.8 80.2)">2</text>
<text x="176.4" y="80.2" transform="rotate(-90 176.4 80.2)">2</text>
<text x="95.8" y="86.8">32</text>
<text x="95.8" y="85.6">31</text>
<text x="95.8" y="84.5">30</text>
<text x="95.8" y="88.1">33</text>
<text x="95.8" y="89.2">34</text>
<text x="110.7" y="84.5">7</text>
<text x="110.7" y="86.8">8</text>
<text x="110.7" y="89.2">17</text>
<text x="132.2" y="88.7" transform="rotate(-90 132.2 88.7)">1</text>
<text x="143" y="88.7" transform="rotate(-90 143 88.7)">1</text>
<text x="145.4" y="86.8">1R0209 0R 2</text>
<text x="95.8" y="90.4">35</text>
<text x="95.8" y="91.6">36</text>
<text x="95.8" y="94">24</text>
<text x="95.8" y="95.2">25</text>
<text x="110.7" y="94">1</text>
<text x="110.7" y="95.2">4</text>
<text x="110.7" y="91.6">22</text>
<text x="132.2" y="94.5" transform="rotate(-90 132.2 94.5)">2</text>
<text x="143" y="94.5" transform="rotate(-90 143 94.5)">2</text>
<text x="95.8" y="101.2">15</text>
<text x="95.8" y="100">18</text>
<text x="95.8" y="97.6">37</text>
<text x="95.8" y="98.8">19</text>
<text x="95.8" y="96.4">26</text>
<text x="110.7" y="100">12</text>
<text x="110.7" y="98.8">13</text>
<text x="110.7" y="97.6">14</text>
<text x="110.7" y="101.2">23</text>
<text x="95.8" y="102.4">11</text>
<text x="95.8" y="103.5">38</text>
<text x="95.8" y="104.7">16</text>
<text x="110.7" y="102.4">21</text>
<text x="110.7" y="104.7">39</text>
<text x="110.7" y="103.5">20</text>
<text x="144.1" y="110.1" transform="rotate(-90 144.1 110.1)">1</text>
<text x="146.6" y="108.3">1</text>
<text x="152.4" y="108.3">2</text>
<text x="154.9" y="110.1" transform="rotate(-90 154.9 110.1)">1</text>
<text x="144.1" y="116" transform="rotate(-90 144.1 116)">2</text>
<text x="154.9" y="116" transform="rotate(-90 154.9 116)">2</text>
<text x="125.1" y="125.1">1</text>
<text x="132.2" y="125.1">2</text>
<text x="134.7" y="120.3">1</text>
<text x="141.7" y="120.3">2</text>
<text x="144.2" y="125.1">1</text>
<text x="152.6" y="120.3">1</text>
<text x="153.6" y="125.1">3±0.1nH</text>
<text x="159.6" y="120.3">2</text>
<text x="170.5" y="125.1">2</text>
<text x="177.5" y="125.1">1</text>
<text x="121.5" y="126.9" transform="rotate(-90 121.5 126.9)">1</text>
<text x="133.4" y="126.9" transform="rotate(-90 133.4 126.9)">1</text>
<text x="144.2" y="128.6">4</text>
<text x="153.6" y="128.6">2</text>
<text x="178.8" y="128.1" transform="rotate(-90 178.8 128.1)">1</text>
<text x="121.5" y="133.9" transform="rotate(-90 121.5 133.9)">2</text>
<text x="133.4" y="133.9" transform="rotate(-90 133.4 133.9)">2</text>
<text x="178.8" y="133.9" transform="rotate(-90 178.8 133.9)">2</text>
<text x="234.9" y="188.8">Title</text>
<text x="239.7" y="189.9">G7 MAIN</text>
<text x="234.9" y="192.3">Size</text>
<text x="234.9" y="195.9">Date:</text>
<text x="236.1" y="193.5">A2</text>
<text x="239.7" y="192.3">Document Number</text>
<text x="239.7" y="193.5">&lt;Doc&gt;</text>
<text x="241.1" y="195.9">Tuesday, July 09, 2019</text>
<text x="258.8" y="195.9">Sheet</text>
<text x="264.8" y="195.9">2</text>
<text x="268.3" y="195.9">of</text>
<text x="271.9" y="195.9">70</text>
<text x="274.3" y="192.3">Rev</text>
<text x="275.5" y="193.5">P0</text>
</g>
<g font-size="1.1" fill="#000080">
<text x="137.3" y="36.2">R0202</text>
<text x="137.3" y="41.1">0.6nH</text>
<text x="150.4" y="41.6">L0204</text>
<text x="155.2" y="36.2">C0200</text>
<text x="155.2" y="41.1">1nH</text>
<text x="163.5" y="41.6">L6993</text>
<text x="131.3" y="42.8">L0201</text>
<text x="131.3" y="43.9">NM</text>
<text x="131.3" y="46.3">0201</text>
<text x="137.3" y="42.6">±0.1nH</text>
<text x="137.3" y="44.2">0201</text>
<text x="150.4" y="42.8">NM</text>
<text x="150.4" y="45.1">0201</text>
<text x="155.2" y="42.6">±0.1nH</text>
<text x="155.2" y="44.2">0201</text>
<text x="163.5" y="42.8">NM</text>
<text x="163.5" y="45.1">0201</text>
<text x="131.3" y="51.1">L0205</text>
<text x="131.3" y="52.3">NM</text>
<text x="131.3" y="54.7">0201</text>
<text x="134.9" y="60.1">R0203</text>
<text x="134.9" y="64.9">0R</text>
<text x="146.8" y="65.4">L0203</text>
<text x="151.6" y="60.1">C0201</text>
<text x="151.6" y="64.9">33pF</text>
<text x="68.7" y="71.4">CR0200</text>
<text x="80" y="70.2">C0203</text>
<text x="80" y="71.4">4.7uF</text>
<text x="85.9" y="70.2">C0204</text>
<text x="85.9" y="71.4">100nF</text>
<text x="94.3" y="69">C0208</text>
<text x="94.3" y="70.2">100pF</text>
<text x="94.3" y="71.4">5%</text>
<text x="134.9" y="66.5">±5%</text>
<text x="134.9" y="68.1">0201</text>
<text x="146.8" y="66.6">NM</text>
<text x="146.8" y="69">0201</text>
<text x="151.6" y="66.5">0201</text>
<text x="151.6" y="68.1">50V</text>
<text x="151.6" y="69.6">5%</text>
<text x="171.9" y="70.8">R0205</text>
<text x="68.7" y="72.8">NSPM3042MXT5G</text>
<text x="80" y="75">0402</text>
<text x="80" y="73.8">10V</text>
<text x="80" y="72.6">±20%</text>
<text x="85.9" y="75">0201</text>
<text x="85.9" y="73.8">DC 10V</text>
<text x="85.9" y="72.6">+/-10%</text>
<text x="94.3" y="73.8">0201</text>
<text x="94.3" y="72.6">25V</text>
<text x="99.1" y="76.2">U0200</text>
<text x="168.3" y="76.2">C0205</text>
<text x="168.3" y="77.4">27pF</text>
<text x="171.9" y="73.8">0R</text>
<text x="175.5" y="73.8">±5%</text>
<text x="177.9" y="76.2">C0202</text>
<text x="177.9" y="77.4">27pF</text>
<text x="179.1" y="73.8">0201</text>
<text x="183.9" y="72">R0208</text>
<text x="183.9" y="75">0R</text>
<text x="187.4" y="75">±5%</text>
<text x="191" y="75">0201</text>
<text x="161.2" y="79.8">C0206</text>
<text x="161.2" y="80.9">100pF</text>
<text x="161.2" y="83.4">50V</text>
<text x="161.2" y="82.1">5%</text>
<text x="168.3" y="80.9">0201</text>
<text x="168.3" y="79.8">50V</text>
<text x="168.3" y="78.6">5%</text>
<text x="177.9" y="80.9">0201</text>
<text x="177.9" y="79.8">50V</text>
<text x="177.9" y="78.6">5%</text>
<text x="145.6" y="88.1">±5%</text>
<text x="150.4" y="88.1">0201</text>
<text x="161.2" y="84.5">0201</text>
<text x="131.3" y="95.9">0201</text>
<text x="134.4" y="90.5">R0210 C0207</text>
<text x="134.4" y="91.9">NM</text>
<text x="138.5" y="92.9">0201</text>
<text x="139.2" y="91.7">NM</text>
<text x="97.9" y="107.2">SKY77912-61C</text>
<text x="148" y="106.6">R0204</text>
<text x="145.6" y="110.8">R020636R</text>
<text x="145.6" y="112">150R</text>
<text x="145.6" y="113.2">±5%</text>
<text x="149.2" y="112">±5%</text>
<text x="149.2" y="113.2">0201</text>
<text x="156.4" y="110.8">R0207</text>
<text x="156.4" y="112">150R</text>
<text x="156.4" y="113.2">±5%</text>
<text x="136.1" y="118.6">R0200</text>
<text x="145.6" y="114.4">0201</text>
<text x="154" y="118.6">R0201</text>
<text x="156.4" y="114.4">0201</text>
<text x="126.5" y="123.3">R0211</text>
<text x="136.1" y="123.4">1nH</text>
<text x="136.1" y="125">±0.1nH</text>
<text x="145.6" y="123.3">FL0200_NM</text>
<text x="154" y="123.4">0.6nH</text>
<text x="171.9" y="123.3">L0209</text>
<text x="123.7" y="128.7">L0206</text>
<text x="123.7" y="130.1">39nH</text>
<text x="126.5" y="128.2">NM</text>
<text x="126.5" y="129.8">0201</text>
<text x="134.9" y="128.7">L0207</text>
<text x="134.9" y="129.9">NM</text>
<text x="136.1" y="126.5">0201</text>
<text x="145.6" y="131.8">DEA162690LT-5051B1</text>
<text x="154" y="126.5">0201</text>
<text x="171.9" y="128.2">NM</text>
<text x="171.9" y="129.8">0201C0210</text>
<text x="175" y="131.1">NM</text>
<text x="120.6" y="135.3">±5%</text>
<text x="120.6" y="136.8">0201</text>
<text x="134.9" y="132.3">0201</text>
<text x="174.3" y="132.3">0201</text>
</g>
<g font-size="1.1" fill="#f00">
<text x="166.5" y="38.5">o</text>
<text x="89.3" y="64">VBAT</text>
<text x="160.6" y="62.4">o</text>
<text x="157.4" y="75.9">LTE_VMIPI</text>
<text x="192.7" y="72.5" transform="rotate(-180 192.7 72.5)">o</text>
<text x="192.7" y="73.7" transform="rotate(-180 192.7 73.7)">o</text>
<text x="85.1" y="83.3" transform="rotate(-180 85.1 83.3)">o</text>
<text x="85.1" y="82.1" transform="rotate(-180 85.1 82.1)">o</text>
<text x="85.1" y="80.9" transform="rotate(-180 85.1 80.9)">o</text>
<text x="84.3" y="89.9">o</text>
<text x="85.1" y="88.1" transform="rotate(-180 85.1 88.1)">o</text>
<text x="85.1" y="86.9" transform="rotate(-180 85.1 86.9)">o</text>
<text x="85.1" y="84.5" transform="rotate(-180 85.1 84.5)">o</text>
<text x="85.1" y="85.6" transform="rotate(-180 85.1 85.6)">o</text>
<text x="155.7" y="86.9" transform="rotate(-180 155.7 86.9)">o</text>
<text x="85.1" y="91.6" transform="rotate(-180 85.1 91.6)">o</text>
<text x="85.1" y="90.4" transform="rotate(-180 85.1 90.4)">o</text>
<text x="173.6" y="108.3" transform="rotate(-180 173.6 108.3)">o</text>
<text x="186.8" y="125.7">o</text>
<text x="189.3" y="125.7">ANT_LMH</text>
<text x="195.5" y="125.7">&lt;1&gt;</text>
</g>
<g font-size="1.1" fill="#004080">
<text x="67.4" y="75.8" transform="rotate(-90 67.4 75.8)">4.5</text>
<text x="67.4" y="72.5" transform="rotate(-90 67.4 72.5)">4.8</text>
<text x="98.5" y="81.7">TRX10</text>
<text x="98.5" y="78.1">VCC</text>
<text x="98.5" y="79.3">VBATT</text>
<text x="98.5" y="82.9">TRX9</text>
<text x="105.7" y="82.9">SDATA</text>
<text x="106.1" y="79.3">HB_IN</text>
<text x="106.3" y="78.1">LB_IN</text>
<text x="106.4" y="81.7">SCLK</text>
<text x="98.5" y="87.6">TRX5</text>
<text x="98.5" y="84.1">TRX8</text>
<text x="98.5" y="86.4">TRX6</text>
<text x="98.5" y="85.3">TRX7</text>
<text x="98.5" y="88.9">TRX4</text>
<text x="105.4" y="87.6">VRAMP</text>
<text x="107.4" y="85.3">VIO</text>
<text x="98.5" y="91.2">TRX2</text>
<text x="98.5" y="92.4">TRX1</text>
<text x="98.5" y="94.8">NC1</text>
<text x="98.5" y="90">TRX3</text>
<text x="103.3" y="94.8">LB_SWOUT</text>
<text x="107.1" y="90">CPL</text>
<text x="107.1" y="92.4">ANT</text>
<text x="98.5" y="102">GND</text>
<text x="98.5" y="100.8">GND</text>
<text x="98.5" y="98.4">NC4</text>
<text x="98.5" y="99.6">NC5</text>
<text x="98.5" y="96">NC2</text>
<text x="98.5" y="97.2">NC3</text>
<text x="103.2" y="96">HB_SWOUT</text>
<text x="106.9" y="100.8">GND</text>
<text x="106.9" y="99.6">GND</text>
<text x="106.9" y="98.4">GND</text>
<text x="106.9" y="102">GND</text>
<text x="98.5" y="103.2">GND</text>
<text x="98.5" y="104.4">GND</text>
<text x="98.5" y="105.5">GND</text>
<text x="106.9" y="103.2">GND</text>
<text x="106.9" y="105.5">GND</text>
<text x="106.9" y="104.4">GND</text>
<text x="146.2" y="125.9">IN</text>
<text x="150" y="125.9">OUT</text>
<text x="146.2" y="129.4">GND</text>
<text x="149.9" y="129.4">GND</text>
</g>
<g font-size="1.1" fill="#000040">
<text x="194.4" y="73.1">MIPI0_SCLK</text>
<text x="194.4" y="74.3">MIPI0_SDATA</text>
<text x="66.6" y="81.4">RF_B34B39_PRX_B20_TRX_TXM</text>
<text x="73.8" y="83.8">RF_B8_TRX_TXM</text>
<text x="73.8" y="82.6">RF_B7_TRX_TXM</text>
<text x="68.9" y="89.8">RF_B1NoCAB28B_TRX_TXM</text>
<text x="71.4" y="88.6">RF_B3B1CA_TRX_TXM</text>
<text x="71.4" y="85">RF_B38B41_TRX_TXM</text>
<text x="73.8" y="87.4">RF_B5_TRX_TXM</text>
<text x="73.8" y="86.2">RF_B40_TRX_TXM</text>
<text x="157.4" y="87.4">APC1</text>
<text x="66.6" y="91">RF_B34B39_TX_B28A_TRX_TXM</text>
<text x="73.8" y="92.2">RF_B2_TRX_TXM</text>
<text x="175.3" y="108.9">RF_TXDET0_RFIC</text>
</g>
<g font-size=".9">
<text x="28.8" y=".9">5</text>
<text x="84.2" y=".9">4</text>
<text x="139.5" y=".9">3</text>
<text x="194.9" y=".9">2</text>
<text x="250.2" y=".9">1</text>
<text x=".3" y="26.3">D</text>
<text x="278.2" y="26.3">D</text>
<text x=".3" y="75.1">C</text>
<text x="278.2" y="75.1">C</text>
<text x=".3" y="123.8">B</text>
<text x="278.2" y="123.8">B</text>
<text x=".3" y="172.5">A</text>
<text x="278.2" y="172.5">A</text>
<text x="28.8" y="197.1">5</text>
<text x="84.2" y="197.1">4</text>
<text x="139.5" y="197.1">3</text>
<text x="194.9" y="197.1">2</text>
<text x="250.2" y="197.1">1</text>
</g>
</svg>
